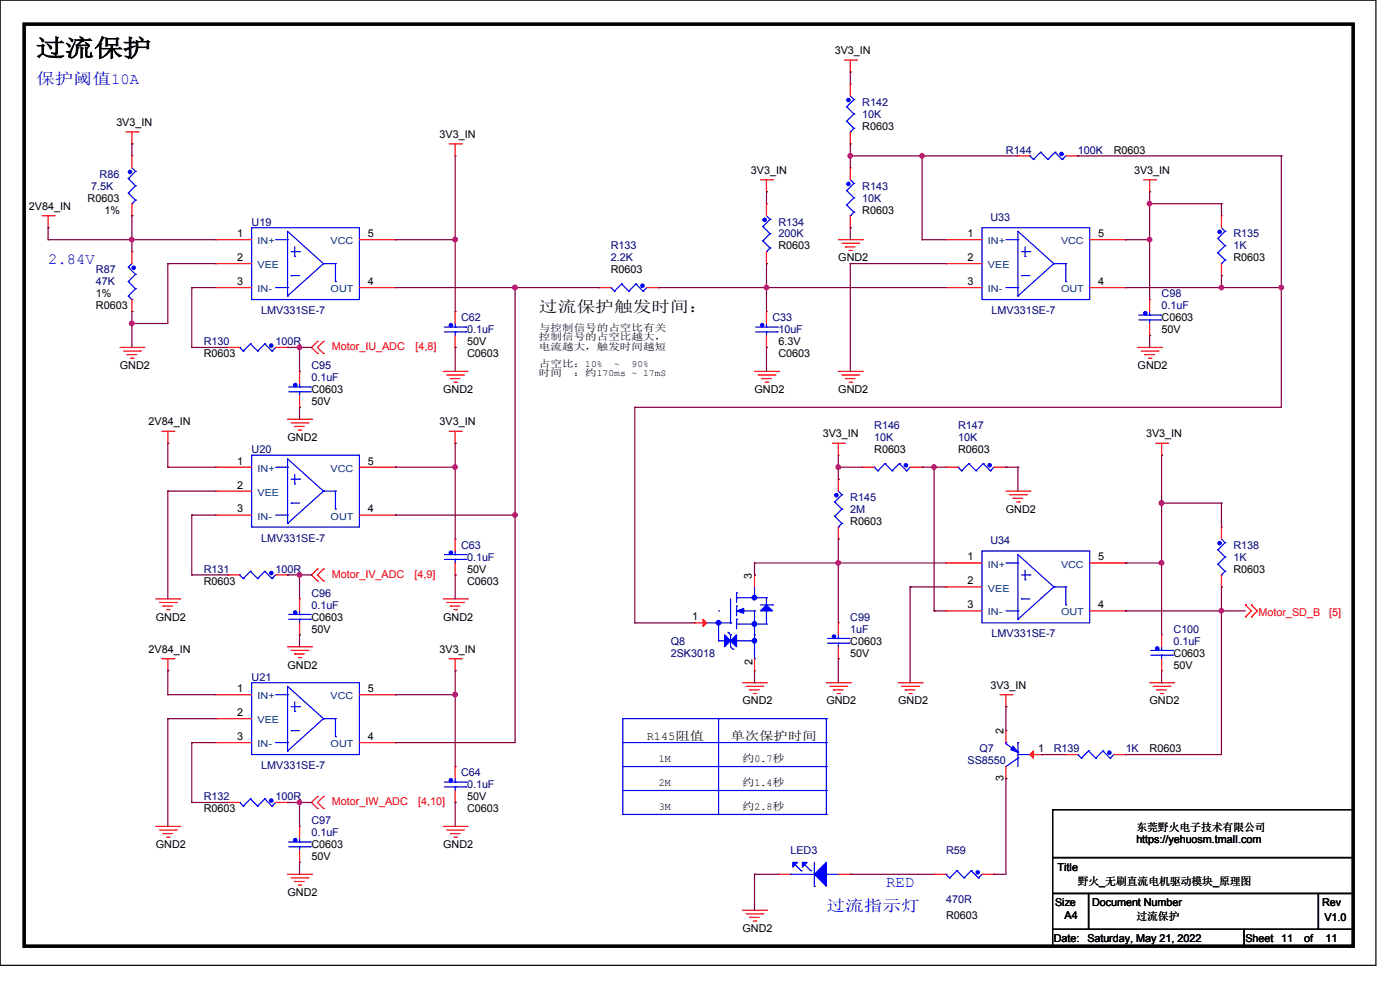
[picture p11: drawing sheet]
<svg xmlns="http://www.w3.org/2000/svg" width="297mm" height="210mm" viewBox="0 0 297 210" stroke-linecap="round" stroke-linejoin="round" font-family="sans-serif">
<path d="M0 0h291.9v204.8h-291.9zM223.3 171.7h63.8v10.2h-63.8zM223.3 181.9h63.8v7.6h-63.8zM223.3 189.5h7.6v7.6h-7.6zM223.3 197.1h40.6v3.6h-40.6zM230.9 189.5h48.8v7.6h-48.8zM263.9 197.1h23.2v3.6h-23.2zM279.7 189.5h7.4v7.6h-7.4z" fill="none" stroke="#000" stroke-width=".25"/>
<path d="M5.1 5.1h282v195.6h-282z" fill="none" stroke="#000" stroke-width=".76"/>
<g fill="none" stroke="#00f" stroke-width=".25">
<path d="M50.8 73.7h.1M50.8 73.7l.8 .8M51.6 74.5h.1M53.1 72.9h.1M53.1 72.9l1.6 1.6M53.1 72.9l-1.5 1.6M54.7 74.5h.1M56.2 72.9h.1M56.2 72.9l1.5 1.6M56.2 72.9l-1.5 1.6M57.7 74.5h.1M58.5 73.7l-.8 .8"/>
<path d="M132.1 152.4h.1M132.1 152.4h43.2M132.1 152.4v20.4h43.2M132.1 157.5h43.2M152.4 152.4h.1M152.4 152.4v20.4M175.3 152.4h.1M175.3 157.5h.1M175.3 152.4v20.4M132.1 162.6h43.2M132.1 167.7h43.2M175.3 162.6h.1"/>
<path d="M175.3 167.7h.1M175.3 172.8h.1"/>
</g>
<g fill="none" stroke="#f00" stroke-width=".25">
<path d="M179.1 12.7h2.6M180.4 15.3h.1M180.4 12.7v2.6M181.7 12.7h.1M26.7 28h2.6M28 30.5h.1M28 28v2.5M29.3 28h.1M95.3 30.5h2.5M96.6 33.1h.1M96.6 30.5v2.6M97.8 30.5h.1"/>
<path d="M161.3 38.1h2.6M162.6 38.1v2.6M163.9 38.1h.1M242.6 38.1h2.6M243.9 38.1v2.6M245.2 38.1h.1M8.9 45.8h2.6M10.2 48.3h.1M10.2 45.8v2.5M11.5 45.8h.1M162.6 40.7h.1M177.8 50.8h5.1"/>
<path d="M178.6 51.6h3.6M179.4 52.4h.1M179.4 52.4h2M180.1 53.1h.5M180.6 53.1h.1M182.2 51.6h.1M182.9 50.8h.1M243.9 40.7h.1M25.4 73.7h5.1M26.2 74.5h3.6M27 75.2h.1M27 75.2h2"/>
<path d="M27.7 76h.5M28.2 76h.1M29.8 74.5h.1M30.5 73.7h.1M67.4 72.4h.1M67.4 75h.1M67.4 72.4l-1.3 1.3 1.3 1.3M68.6 75h.1M68.6 72.4h.1M68.6 72.4l-1.2 1.3 1.2 1.3M94 78.8h5.1M94.8 79.5h3.5"/>
<path d="M98.3 79.5h.1M99.1 78.8h.1M160.1 78.8h5M160.8 79.5h3.6M164.4 79.5h.1M165.1 78.8h.1M177.8 78.8h5.1M178.6 79.5h3.6M182.2 79.5h.1M182.9 78.8h.1M241.3 73.7h5.1M242.1 74.5h3.6"/>
<path d="M242.9 75.2h.1M242.9 75.2h2M243.6 76h.5M244.1 76h.1M245.7 74.5h.1M246.4 73.7h.1M34.3 91.5h2.6M35.6 94h.1M35.6 91.5v2.5M36.9 91.5h.1M61 88.9h5.1M61.8 89.7h3.5"/>
<path d="M62.5 90.5h.1M62.5 90.5h2.1M63.3 91.2h.5M63.8 91.2h.1M65.3 89.7h.1M66.1 88.9h.1M95.3 91.5h2.5M95.5 80.3h.1M95.5 80.3h2.1M96.3 81.1h.5M96.6 94h.1M96.6 91.5v2.5"/>
<path d="M96.8 81.1h.1M97.8 91.5h.1M161.6 80.3h.1M161.6 80.3h2M162.3 81.1h.6M162.9 81.1h.1M176.6 94h2.5M177.8 96.6h.1M177.8 94v2.6M179.1 94h.1M179.4 80.3h.1M179.4 80.3h2"/>
<path d="M180.1 81.1h.5M180.6 81.1h.1M245.2 94h2.5M246.4 96.6h.1M246.4 94v2.6M247.7 94h.1M213.4 104.2h5.1M214.2 104.9h3.5M214.9 105.7h.1M214.9 105.7h2.1M215.7 106.5h.5M216.2 106.5h.1"/>
<path d="M217.7 104.9h.1M218.5 104.2h.1M33.1 127h5M33.8 127.8h3.6M34.3 139.7h2.6M34.6 128.6h.1M34.6 128.6h2M35.3 129.3h.6M35.6 139.7v2.6M35.9 129.3h.1M36.9 139.7h.1M37.4 127.8h.1"/>
<path d="M38.1 127h.1M61 137.2h5.1M61.8 138h3.5M62.5 138.7h.1M62.5 138.7h2.1M63.3 139.5h.5M63.8 139.5h.1M65.3 138h.1M66.1 137.2h.1M67.4 120.7h.1M67.4 123.2h.1M67.4 120.7l-1.3 1.3 1.3 1.2"/>
<path d="M68.6 123.2h.1M68.6 120.7h.1M68.6 120.7l-1.2 1.3 1.2 1.2M94 127h5.1M94.8 127.8h3.5M95.3 139.7h2.5M95.5 128.6h.1M95.5 128.6h2.1M96.3 129.3h.5M96.6 139.7v2.6M96.8 129.3h.1M97.8 139.7h.1"/>
<path d="M98.3 127.8h.1M99.1 127h.1M264.2 128.3h.1M264.2 130.9h.1M264.2 128.3l1.3 1.3-1.3 1.3M265.5 128.3h.1M265.5 130.9h.1M265.5 128.3l1.2 1.3-1.2 1.3M35.6 142.3h.1M96.6 142.3h.1M157.5 144.8h5.1M158.3 145.6h3.5"/>
<path d="M159 146.3h.1M159 146.3h2.1M159.8 147.1h.5M160.3 147.1h.1M161.8 145.6h.1M162.6 144.8h.1M175.3 144.8h5.1M176.1 145.6h3.5M176.8 146.3h.1M176.8 146.3h2.1M177.6 147.1h.5M178.1 147.1h.1"/>
<path d="M179.6 145.6h.1M180.4 144.8h.1M190.5 144.8h5.1M191.3 145.6h3.6M192.1 146.3h.1M192.1 146.3h2M192.8 147.1h.5M193.3 147.1h.1M194.9 145.6h.1M195.6 144.8h.1M212.1 147.4h2.6M213.4 149.9h.1"/>
<path d="M213.4 147.4v2.5M214.7 147.4h.1M243.9 144.8h5.1M244.6 145.6h3.6M245.4 146.3h.1M245.4 146.3h2M246.2 147.1h.5M246.7 147.1h.1M248.2 145.6h.1M249 144.8h.1M33.1 175.3h5M33.8 176.1h3.6"/>
<path d="M34.6 176.8h.1M34.6 176.8h2M35.3 177.6h.6M35.9 177.6h.1M37.4 176.1h.1M38.1 175.3h.1M67.4 169h.1M67.4 171.5h.1M67.4 169l-1.3 1.2 1.3 1.3M68.6 171.5h.1M68.6 169h.1M68.6 169l-1.2 1.2 1.2 1.3"/>
<path d="M94 175.3h5.1M94.8 176.1h3.5M95.5 176.8h.1M95.5 176.8h2.1M96.3 177.6h.5M96.8 177.6h.1M98.3 176.1h.1M99.1 175.3h.1M61 185.5h5.1M61.8 186.2h3.5M62.5 187h.1M62.5 187h2.1"/>
<path d="M63.3 187.7h.5M63.8 187.7h.1M65.3 186.2h.1M66.1 185.5h.1M157.5 193.1h5.1M158.3 193.8h3.5M159 194.6h.1M159 194.6h2.1M159.8 195.4h.5M160.3 195.4h.1M161.8 193.8h.1M162.6 193.1h.1"/>
</g>
<circle cx="57.6" cy="73.3" r=".36" fill="#00f"/>
<g fill="none" stroke="#00f" stroke-width=".25">
<path d="M230.9 159.3h.1M230.9 159.3l1.6 1.5M230.9 159.3l-1.5 1.5M234 159.3h.1M234 159.3l1.5 1.5M234 159.3l-1.5 1.5M228.6 160.1h.1M228.6 160.1l.8 .7M229.4 160.8h.1M232.5 160.8h.1M235.5 160.8h.1M236.3 160.1l-.8 .7"/>
<circle cx="57.6" cy="73.3" r=".36"/>
</g>
<path d="M48.3 73.7h.1M48.3 73.7h2.5M58.5 73.7h2.5M61 73.7h.1" fill="none" stroke="#f00" stroke-width=".25"/>
<circle cx="235.4" cy="159.7" r=".36" fill="#00f"/>
<g fill="none" stroke="#00f" stroke-width=".25">
<path d="M241.6 67.9h4.6M241.6 66.8h4.6M243.9 67.9h.1M243.9 67.9v.7M246.2 67.9h.1M246.2 66.8h.1"/>
<circle cx="235.4" cy="159.7" r=".36"/>
</g>
<path d="M226.1 160.1h.1M226.1 160.1h2.5M236.3 160.1h2.5M238.8 160.1h.1" fill="none" stroke="#f00" stroke-width=".25"/>
<circle cx="243" cy="66.4" r=".36" fill="#00f"/>
<g fill="none" stroke="#00f" stroke-width=".25">
<path d="M243.9 66.8h.1M243.9 66.1v.7M53.4 96.6h22.8v15.2h-22.8zM58.5 99.1h2.5M61 99.1h.1M58.5 109.3h2.5M61 111h.1M61 109.3h.1M61.8 106.7h.1M61.8 101.6h1.7M61.8 106.7h1.7M62.5 102.7h.1"/>
<path d="M62.5 100.6v2.1M63.5 101.6h.1M68.6 104.2h.1M68.6 104.2l-7.6-6.9v13.7M68.6 104.2l-7.6 6.8M68.6 104.2h2.6M71.2 104.2h.1M71.2 108h.1M71.2 104.2v3.8M53.4 144.8h22.8v15.3h-22.8zM58.5 157.5h2.5M58.5 147.4h2.5"/>
<path d="M61 159.3h.1M61 157.5h.1M61 147.4h.1M61.8 155h.1M61.8 149.9h1.7M61.8 155h1.7M62.5 150.9h.1M62.5 148.9v2M63.5 149.9h.1M68.6 152.4h.1M68.6 152.4l-7.6-6.8v13.7M68.6 152.4l-7.6 6.9"/>
<path d="M68.6 152.4h2.6M71.2 152.4h.1M71.2 156.3h.1M71.2 152.4v3.9M61.3 179.6h4.5M61.3 178.6h4.5M63.5 179.6h.1M63.5 179.6v.8M65.8 179.6h.1M65.8 178.6h.1"/>
<circle cx="243" cy="66.4" r=".36"/>
</g>
<g fill="none" stroke="#f00" stroke-width=".25">
<path d="M243.9 63.5h.1M243.9 71.2h.1M243.9 63.5v2.6M243.9 68.6v2.6M45.8 99.1h.1M45.8 99.1h7.6M76.2 99.1h7.7M83.9 99.1h.1M45.8 104.2h.1M45.8 109.3h.1M45.8 104.2h7.6M45.8 109.3h7.6"/>
<path d="M76.2 109.3h7.7M83.9 109.3h.1M45.8 147.4h.1M45.8 152.4h.1M45.8 157.5h.1M45.8 147.4h7.6M45.8 152.4h7.6M45.8 157.5h7.6M76.2 147.4h7.7M76.2 157.5h7.7M83.9 157.5h.1M83.9 147.4h.1"/>
</g>
<circle cx="62.6" cy="178.2" r=".36" fill="#00f"/>
<g fill="none" stroke="#00f" stroke-width=".25">
<path d="M129.6 61h.1M129.6 61l.7 .8M130.3 61.8h.1M131.9 60.2h.1M131.9 60.2l1.5 1.6M131.9 60.2l-1.6 1.6M133.4 61.8h.1M134.9 60.2h.1M134.9 60.2l1.5 1.6M134.9 60.2l-1.5 1.6M136.4 61.8h.1M137.2 61l-.8 .8"/>
<path d="M63.5 178.6h.1M63.5 177.8v.8"/>
<circle cx="62.6" cy="178.2" r=".36"/>
</g>
<path d="M63.5 175.3h.1M63.5 175.3v2.5M63.5 182.9h.1M63.5 180.4v2.5" fill="none" stroke="#f00" stroke-width=".25"/>
<circle cx="136.3" cy="60.6" r=".36" fill="#00f"/>
<g fill="none" stroke="#00f" stroke-width=".25">
<path d="M27.2 37.9h.1M27.2 37.9l1.5 1.5M28 35.6l.7 .8M28.7 36.4h.1M28.7 39.4h.1M28.7 36.4l-1.5 1.5M28.7 39.4l-1.5 1.5M27.2 40.9h.1M27.2 40.9l1.5 1.6M28 43.2h.1M28.7 42.5h.1M28.7 42.5l-.7 .7"/>
<circle cx="136.3" cy="60.6" r=".36"/>
</g>
<path d="M127 61h.1M127 61h2.6M137.2 61h2.5M139.7 61h.1" fill="none" stroke="#f00" stroke-width=".25"/>
<circle cx="27.6" cy="36.5" r=".36" fill="#00f"/>
<g fill="none" stroke="#00f" stroke-width=".25">
<path d="M175.6 136.4h4.5M175.6 135.4h4.5M177.8 136.4h.1M177.8 136.4v.8M180.1 136.4h.1M180.1 135.4h.1"/>
<circle cx="27.6" cy="36.5" r=".36"/>
</g>
<path d="M28 33.1h.1M28 33.1v2.5M28 45.8h.1M28 43.2v2.6" fill="none" stroke="#f00" stroke-width=".25"/>
<circle cx="176.9" cy="135" r=".36" fill="#00f"/>
<g fill="none" stroke="#00f" stroke-width=".25">
<path d="M53.4 48.3h22.8v15.2h-22.8zM58.5 50.8h2.5M61 50.8h.1M61.8 58.5h.1M61.8 53.4h1.7M61.8 58.5h1.7M62.5 54.4h.1M62.5 52.4v2M63.5 53.4h.1M68.6 55.9h.1M68.6 55.9l-7.6-6.8v13.7M68.6 55.9l-7.6 6.9"/>
<path d="M68.6 55.9h2.6M71.2 55.9h.1M71.2 59.7h.1M71.2 55.9v3.8M58.5 61h2.5M61 62.8h.1M61 61h.1M50.8 122h.1M50.8 122l.8 .7M51.6 122.7h.1M53.1 121.2h.1M53.1 121.2l1.6 1.5"/>
<path d="M53.1 121.2l-1.5 1.5M54.7 122.7h.1M56.2 121.2h.1M56.2 121.2l1.5 1.5M56.2 121.2l-1.5 1.5M57.7 122.7h.1M58.5 122l-.8 .7M177.8 135.4h.1M177.8 134.7v.7"/>
<circle cx="176.9" cy="135" r=".36"/>
</g>
<g fill="none" stroke="#f00" stroke-width=".25">
<path d="M45.8 50.8h.1M45.8 55.9h.1M45.8 50.8h7.6M45.8 55.9h7.6M76.2 50.8h7.7M83.9 50.8h.1M45.8 61h.1M45.8 61h7.6M76.2 61h7.7M83.9 61h.1M177.8 132.1h.1M177.8 139.7h.1"/>
<path d="M177.8 132.1v2.6M177.8 137.2v2.5"/>
</g>
<circle cx="57.6" cy="121.6" r=".36" fill="#00f"/>
<g fill="none" stroke="#00f" stroke-width=".25">
<path d="M61.3 83.1h4.5M61.3 82.1h4.5M63.5 83.1h.1M63.5 83.1v.8M65.8 83.1h.1M65.8 82.1h.1"/>
<circle cx="57.6" cy="121.6" r=".36"/>
</g>
<path d="M48.3 122h.1M48.3 122h2.5M58.5 122h2.5M61 122h.1" fill="none" stroke="#f00" stroke-width=".25"/>
<circle cx="62.6" cy="81.7" r=".36" fill="#00f"/>
<g fill="none" stroke="#00f" stroke-width=".25">
<path d="M63.5 82.1h.1M63.5 81.3v.8M244.1 139h4.6M244.1 138h4.6M246.4 139h.1M246.4 139v.7M248.7 139h.1M248.7 138h.1"/>
<circle cx="62.6" cy="81.7" r=".36"/>
</g>
<path d="M63.5 78.8h.1M63.5 78.8v2.5M63.5 86.4h.1M63.5 83.9v2.5" fill="none" stroke="#f00" stroke-width=".25"/>
<circle cx="245.5" cy="137.6" r=".36" fill="#00f"/>
<g fill="none" stroke="#00f" stroke-width=".25">
<path d="M208.3 48.3h22.9v15.2h-22.9zM213.4 50.8h2.5M215.9 50.8h.1M216.7 58.5h.1M216.7 53.4h1.8M216.7 58.5h1.8M217.5 54.4h.1M217.5 52.4v2M218.5 53.4h.1M223.6 55.9h.1M223.6 55.9l-7.7-6.8v13.7M223.6 55.9l-7.7 6.9"/>
<path d="M223.6 55.9h2.5M226.1 55.9h.1M226.1 59.7h.1M226.1 55.9v3.8M258.4 50.6h.1M258.4 53.6h.1M258.4 50.6l1.5 1.5M258.4 53.6l1.5 1.6M259.1 55.9h.1M259.1 48.3l.8 .8M259.9 49.1h.1M259.9 52.1h.1"/>
<path d="M259.9 55.2h.1M259.9 49.1l-1.5 1.5M259.9 52.1l-1.5 1.5M259.9 55.2l-.8 .7M213.4 61h2.5M215.9 62.8h.1M215.9 61h.1M246.4 138h.1M246.4 137.2v.8"/>
<circle cx="245.5" cy="137.6" r=".36"/>
</g>
<g fill="none" stroke="#f00" stroke-width=".25">
<path d="M200.7 50.8h.1M200.7 55.9h.1M200.7 50.8h7.6M200.7 55.9h7.6M231.2 50.8h7.6M238.8 50.8h.1M200.7 61h.1M200.7 61h7.6M231.2 61h7.6M238.8 61h.1M246.4 134.7h.1M246.4 134.7v2.5"/>
<path d="M246.4 139.7v2.6M246.4 142.3h.1"/>
</g>
<circle cx="258.7" cy="49.2" r=".36" fill="#00f"/>
<g fill="none" stroke="#00f" stroke-width=".25">
<path d="M94.3 70.4h4.5M94.3 69.4h4.5M96.6 70.4h.1M96.6 70.4v.8M98.8 70.4h.1M98.8 69.4h.1"/>
<circle cx="258.7" cy="49.2" r=".36"/>
</g>
<path d="M259.1 45.8h.1M259.1 58.5h.1M259.1 45.8v2.5M259.1 55.9v2.6" fill="none" stroke="#f00" stroke-width=".25"/>
<circle cx="95.7" cy="69" r=".36" fill="#00f"/>
<g fill="none" stroke="#00f" stroke-width=".25">
<path d="M96.6 69.4h.1M96.6 68.6v.8M203.2 99.1h.1M203.2 99.1l.8 .8M204 99.9h.1M205.5 98.3h.1M205.5 98.3l1.6 1.6M205.5 98.3l-1.5 1.6M207.1 99.9h.1M208.6 98.3h.1M208.6 98.3l1.5 1.6M208.6 98.3l-1.5 1.6"/>
<path d="M210.1 99.9h.1M210.9 99.1l-.8 .8"/>
<circle cx="95.7" cy="69" r=".36"/>
</g>
<path d="M96.6 66.1h.1M96.6 73.7h.1M96.6 66.1v2.5M96.6 71.2v2.5" fill="none" stroke="#f00" stroke-width=".25"/>
<circle cx="210" cy="98.7" r=".36" fill="#00f"/>
<g fill="none" stroke="#00f" stroke-width=".25">
<path d="M27.2 56.7h.1M27.2 59.7h.1M27.2 56.7l1.5 1.5M27.2 59.7l1.5 1.6M28 55.9l-.8 .8M28.7 58.2h.1M28.7 58.2l-1.5 1.5M27.2 62.8h.1M27.2 62.8l.8 .7M28 63.5h.1M28.7 61.3h.1M28.7 61.3l-1.5 1.5"/>
<circle cx="210" cy="98.7" r=".36"/>
</g>
<path d="M200.7 99.1h.1M200.7 99.1h2.5M210.9 99.1h2.5M213.4 99.1h.1" fill="none" stroke="#f00" stroke-width=".25"/>
<circle cx="28.3" cy="56.8" r=".36" fill="#00f"/>
<g fill="none" stroke="#00f" stroke-width=".25">
<path d="M218.5 33.1h.1M218.5 33.1l.7 .7M219.2 33.8h.1M220.8 32.3h.1M220.8 32.3l1.5 1.5M220.8 32.3l-1.6 1.5M222.3 33.8h.1M223.8 32.3h.1M223.8 32.3l1.5 1.5M223.8 32.3l-1.5 1.5M225.3 33.8h.1M226.1 33.1l-.8 .7"/>
<circle cx="28.3" cy="56.8" r=".36"/>
</g>
<path d="M28 53.4h.1M28 53.4v2.5M28 66.1h.1M28 63.5v2.6" fill="none" stroke="#f00" stroke-width=".25"/>
<circle cx="225.2" cy="32.7" r=".36" fill="#00f"/>
<g fill="none" stroke="#00f" stroke-width=".25">
<path d="M94.3 166.9h4.5M94.3 165.9h4.5M96.6 166.9h.1M96.6 166.9v.8M98.8 166.9h.1M98.8 165.9h.1"/>
<circle cx="225.2" cy="32.7" r=".36"/>
</g>
<path d="M215.9 33.1h.1M215.9 33.1h2.6M226.1 33.1h2.5M228.6 33.1h.1" fill="none" stroke="#f00" stroke-width=".25"/>
<circle cx="95.7" cy="165.5" r=".36" fill="#00f"/>
<g fill="none" stroke="#00f" stroke-width=".25">
<path d="M61.3 131.4h4.5M61.3 130.3h4.5M63.5 131.4h.1M63.5 131.4v.7M65.8 131.4h.1M65.8 130.3h.1M96.6 165.9h.1M96.6 165.1v.8"/>
<circle cx="95.7" cy="165.5" r=".36"/>
</g>
<path d="M96.6 162.6h.1M96.6 170.2h.1M96.6 162.6v2.5M96.6 167.7v2.5" fill="none" stroke="#f00" stroke-width=".25"/>
<circle cx="62.6" cy="129.9" r=".36" fill="#00f"/>
<g fill="none" stroke="#00f" stroke-width=".25">
<path d="M94.3 118.7h4.5M94.3 117.6h4.5M96.6 118.7h.1M96.6 118.7v.7M98.8 118.7h.1M98.8 117.6h.1M63.5 130.3h.1M63.5 129.6v.7"/>
<circle cx="62.6" cy="129.9" r=".36"/>
</g>
<path d="M63.5 127h.1M63.5 134.7h.1M63.5 127v2.6M63.5 132.1v2.6" fill="none" stroke="#f00" stroke-width=".25"/>
<circle cx="95.7" cy="117.2" r=".36" fill="#00f"/>
<g fill="none" stroke="#00f" stroke-width=".25">
<path d="M96.6 117.6h.1M96.6 116.9v.7"/>
<circle cx="95.7" cy="117.2" r=".36"/>
</g>
<path d="M96.6 114.3h.1M96.6 114.3v2.6M96.6 119.4v2.6M96.6 122h.1" fill="none" stroke="#f00" stroke-width=".25"/>
<path d="M214.9 158.3l1 1.3-1.5-.6z" fill="#00f"/>
<path d="M213.4 157.5h.1M213.4 157.5v.3l2.5 1.8M214.9 158.3l1 1.3-1.5-.6zM215.9 159.6h.1M215.9 157.5h.1M215.9 157.5v5.1M215.9 160.8h.1M215.9 160.8l-2.5 1.8M215.9 160.1h2.6M218.5 160.1h.1" fill="none" stroke="#00f" stroke-width=".25"/>
<path d="M213.4 155h.1M213.4 155v2.5M213.4 165.1h.1M213.4 162.6v2.5" fill="none" stroke="#f00" stroke-width=".25"/>
<path d="M219.2 159.3v1.5l-.7-.7z" fill="#f00"/>
<path d="M219.2 159.3v1.5l-.7-.7zM218.5 160.1h2.5M221 160.1h.1" fill="none" stroke="#f00" stroke-width=".25"/>
<path d="M172.8 185.5l2.5-2.6v5.1z" fill="#00f"/>
<path d="M172.8 185.5l2.5-2.6v5.1z" fill="none" stroke="#00f" stroke-width=".25"/>
<path d="M170.2 182.9h1l-1 1z" fill="#00f"/>
<path d="M170.2 182.9h1l-1 1z" fill="none" stroke="#00f" stroke-width=".25"/>
<path d="M168.2 182.9h1l-1 1z" fill="#00f"/>
<g fill="none" stroke="#00f" stroke-width=".25">
<path d="M160.3 70.4h4.6M160.3 69.4h4.6M162.6 70.4h.1M162.6 70.4v.8M164.9 70.4h.1M164.9 69.4h.1M167.7 185.5h.1M167.7 185.5h5.1M168.2 182.9h1l-1 1zM168.7 183.4l1.3 1.3M170 184.7h.1M170.7 183.4l1.3 1.3"/>
<path d="M172 184.7h.1M172.8 188h.1M172.8 182.9v5.1M175.3 185.5h.1M175.3 185.5h2.5"/>
</g>
<path d="M165.1 185.5h.1M165.1 185.5h2.6M177.8 185.5h2.6M180.4 185.5h.1" fill="none" stroke="#f00" stroke-width=".25"/>
<circle cx="161.7" cy="69" r=".36" fill="#00f"/>
<g fill="none" stroke="#00f" stroke-width=".25">
<path d="M162.6 69.4h.1M162.6 68.6v.8"/>
<circle cx="161.7" cy="69" r=".36"/>
</g>
<path d="M162.6 66.1h.1M162.6 73.7h.1M162.6 66.1v2.5M162.6 71.2v2.5" fill="none" stroke="#f00" stroke-width=".25"/>
<path d="M162.6 128.3l1.3 1.3h-2.6z" fill="#00f"/>
<g fill="none" stroke="#00f" stroke-width=".25">
<path d="M155 132.1h.1M155 127v5.1M156.3 131.4h.1M156.3 128.6h.1M156.3 125.8h.1M156.3 126.8h.1M156.3 125.8v2M156.3 128.6v2M156.3 131.4v2M156.3 132.4h6.3M156.3 126.8h6.3M157.5 129.6h2.6"/>
<path d="M160.1 126.8h.1M160.1 129.6h.1M160.1 134.7h.1M160.1 124.5v2.3M160.1 129.6v5.1M161.3 128.3h2.6M162.6 128.3l1.3 1.3h-2.6zM162.6 132.4h.1M162.6 129.6h.1M162.6 126.8h.1M162.6 126.8v1.5M162.6 129.6v2.8"/>
<path d="M163.9 128.3h.1"/>
</g>
<circle cx="160" cy="126.8" r=".49" fill="#00f"/>
<circle cx="160" cy="126.8" r=".49" fill="none" stroke="#00f" stroke-width=".25"/>
<circle cx="160" cy="132.4" r=".49" fill="#00f"/>
<circle cx="160" cy="132.4" r=".49" fill="none" stroke="#00f" stroke-width=".25"/>
<path d="M156.3 129.6l1.5-.5v1z" fill="#00f"/>
<path d="M156.3 129.6l1.5-.5v1z" fill="none" stroke="#00f" stroke-width=".25"/>
<path d="M155 135.9l1.3-1.2v2.5z" fill="#00f"/>
<path d="M152.4 135.9h.1M152.4 132.1h.1M152.4 135.9h7.7M152.4 132.1v3.8M155 135.9l1.3-1.2v2.5zM155 134.7h.1M155 134.7v2.5M160.1 135.9h.1M160.1 134.7v1.2" fill="none" stroke="#00f" stroke-width=".25"/>
<circle cx="152.4" cy="132.1" r=".49" fill="#00f"/>
<g fill="none" stroke="#00f" stroke-width=".25">
<path d="M152.4 129.6h.1M160.1 139.7h.1M160.1 135.9v3.8"/>
<circle cx="152.4" cy="132.1" r=".49"/>
</g>
<circle cx="160" cy="135.9" r=".49" fill="#00f"/>
<circle cx="160" cy="135.9" r=".49" fill="none" stroke="#00f" stroke-width=".25"/>
<path d="M153.7 134.7l1.3 1.2-1.3 1.3z" fill="#00f"/>
<path d="M149.9 132.1h5.1M153.7 134.7l1.3 1.2-1.3 1.3zM154.5 134.2h.1M154.5 134.2l.5 .5M155 132.1h.1M155 137.2l.5 .5M155.5 137.7h.1" fill="none" stroke="#00f" stroke-width=".25"/>
<path d="M149.1 131.4l.8 .7-.8 .8z" fill="#f00"/>
<path d="M147.4 132.1h.1M147.4 132.1h2.5M149.1 131.4l.8 .7-.8 .8zM160.1 122h.1M160.1 122v2.5M160.1 139.7v2.6M160.1 142.3h.1" fill="none" stroke="#f00" stroke-width=".25"/>
<path d="M180.4 38.1l.7 .8M181.1 38.9h.1M181.1 38.9l-1.5 1.5M179.6 40.4h.1M179.6 43.5h.1M179.6 40.4l1.5 1.6M179.6 43.5l1.5 1.5M180.4 45.8h.1M181.1 42h.1M181.1 45h.1M181.1 42l-1.5 1.5M181.1 45l-.7 .8" fill="none" stroke="#00f" stroke-width=".25"/>
<circle cx="180" cy="39" r=".36" fill="#00f"/>
<g fill="none" stroke="#00f" stroke-width=".25">
<path d="M161.8 48h.1M161.8 51.1h.1M161.8 48l1.6 1.6M161.8 51.1l1.6 1.5M162.6 53.4h.1M162.6 45.8l.8 .7M163.4 46.5h.1M163.4 49.6h.1M163.4 52.6h.1M163.4 46.5l-1.6 1.5M163.4 49.6l-1.6 1.5M163.4 52.6l-.8 .8"/>
<circle cx="180" cy="39" r=".36"/>
</g>
<path d="M180.4 35.6h.1M180.4 35.6v2.5M180.4 48.3h.1M180.4 45.8v2.5" fill="none" stroke="#f00" stroke-width=".25"/>
<circle cx="162.2" cy="46.6" r=".36" fill="#00f"/>
<g fill="none" stroke="#00f" stroke-width=".25">
<path d="M177.1 106.5h.1M177.1 109.5h.1M177.1 106.5l1.5 1.5M177.1 109.5l1.5 1.5M177.8 111.8h.1M177.8 104.2l.8 .7M178.6 104.9h.1M178.6 108h.1M178.6 111h.1M178.6 104.9l-1.5 1.6M178.6 108l-1.5 1.5M178.6 111l-.8 .8"/>
<circle cx="162.2" cy="46.6" r=".36"/>
</g>
<path d="M162.6 43.2h.1M162.6 55.9h.1M162.6 43.2v2.6M162.6 53.4v2.5" fill="none" stroke="#f00" stroke-width=".25"/>
<circle cx="177.4" cy="105.1" r=".36" fill="#00f"/>
<g fill="none" stroke="#00f" stroke-width=".25">
<path d="M208.3 116.9h22.9v15.2h-22.9zM213.4 119.4h2.5M215.9 119.4h.1M213.4 129.6h2.5M215.9 131.4h.1M215.9 129.6h.1M216.7 127h.1M216.7 122h1.8M216.7 127h1.8M217.5 123h.1M217.5 120.9v2.1M218.5 122h.1"/>
<path d="M223.6 124.5h.1M223.6 124.5l-7.7-6.9v13.8M223.6 124.5l-7.7 6.9M223.6 124.5h2.5M226.1 124.5h.1M226.1 128.3h.1M226.1 124.5v3.8M50.8 170.2h.1M50.8 170.2l.8 .8M51.6 171h.1M53.1 169.5h.1M53.1 169.5l1.6 1.5"/>
<path d="M53.1 169.5l-1.5 1.5M54.7 171h.1M56.2 169.5h.1M56.2 169.5l1.5 1.5M56.2 169.5l-1.5 1.5M57.7 171h.1M58.5 170.2l-.8 .8"/>
<circle cx="177.4" cy="105.1" r=".36"/>
</g>
<g fill="none" stroke="#f00" stroke-width=".25">
<path d="M177.8 101.6h.1M177.8 114.3h.1M177.8 101.6v2.6M177.8 111.8v2.5M200.7 119.4h.1M200.7 119.4h7.6M231.2 119.4h7.6M238.8 119.4h.1M200.7 124.5h.1M200.7 129.6h.1M200.7 124.5h7.6M200.7 129.6h7.6"/>
<path d="M231.2 129.6h7.6M238.8 129.6h.1"/>
</g>
<circle cx="57.6" cy="169.8" r=".36" fill="#00f"/>
<g fill="none" stroke="#00f" stroke-width=".25">
<path d="M185.5 99.1h.1M185.5 99.1l.7 .8M186.2 99.9h.1M187.7 98.3h.1M187.7 98.3l1.6 1.6M187.7 98.3l-1.5 1.6M189.3 99.9h.1M190.8 98.3h.1M190.8 98.3l1.5 1.6M190.8 98.3l-1.5 1.6M192.3 99.9h.1M193.1 99.1l-.8 .8"/>
<circle cx="57.6" cy="169.8" r=".36"/>
</g>
<path d="M48.3 170.2h.1M48.3 170.2h2.5M58.5 170.2h2.5M61 170.2h.1" fill="none" stroke="#f00" stroke-width=".25"/>
<circle cx="192.2" cy="98.7" r=".36" fill="#00f"/>
<g fill="none" stroke="#00f" stroke-width=".25">
<path d="M200.7 185.5h.1M200.7 185.5l.8 .7M201.5 186.2h.1M203 184.7h.1M203 184.7l1.5 1.5M203 184.7l-1.5 1.5M204.5 186.2h.1M206 184.7h.1M206 184.7l1.6 1.5M206 184.7l-1.5 1.5M207.6 186.2h.1M208.3 185.5l-.7 .7"/>
<circle cx="192.2" cy="98.7" r=".36"/>
</g>
<path d="M182.9 99.1h.1M182.9 99.1h2.6M193.1 99.1h2.5M195.6 99.1h.1" fill="none" stroke="#f00" stroke-width=".25"/>
<circle cx="207.4" cy="185.1" r=".36" fill="#00f"/>
<g fill="none" stroke="#00f" stroke-width=".25">
<path d="M179.6 22.6h.1M179.6 25.7h.1M179.6 22.6l1.5 1.6M179.6 25.7l1.5 1.5M180.4 28h.1M180.4 20.4l.7 .7M181.1 21.1h.1M181.1 24.2h.1M181.1 27.2h.1M181.1 21.1l-1.5 1.5M181.1 24.2l-1.5 1.5M181.1 27.2l-.7 .8"/>
<circle cx="207.4" cy="185.1" r=".36"/>
</g>
<path d="M198.2 185.5h.1M198.2 185.5h2.5M208.3 185.5h2.6M210.9 185.5h.1" fill="none" stroke="#f00" stroke-width=".25"/>
<circle cx="180" cy="21.2" r=".36" fill="#00f"/>
<g fill="none" stroke="#00f" stroke-width=".25">
<path d="M258.4 116.6h.1M258.4 119.7h.1M258.4 116.6l1.5 1.6M258.4 119.7l1.5 1.5M259.1 114.3l.8 .8M259.9 115.1h.1M259.9 118.2h.1M259.9 115.1l-1.5 1.5M259.9 118.2l-1.5 1.5M259.1 122h.1M259.9 121.2h.1M259.9 121.2l-.8 .8"/>
<circle cx="180" cy="21.2" r=".36"/>
</g>
<path d="M180.4 17.8h.1M180.4 17.8v2.6M180.4 30.5h.1M180.4 28v2.5" fill="none" stroke="#f00" stroke-width=".25"/>
<circle cx="258.7" cy="115.2" r=".36" fill="#00f"/>
<circle cx="258.7" cy="115.2" r=".36" fill="none" stroke="#00f" stroke-width=".25"/>
<path d="M259.1 111.8h.1M259.1 111.8v2.5M259.1 124.5h.1M259.1 122v2.5" fill="none" stroke="#f00" stroke-width=".25"/>
<path d="M96.6 33.1v17.7M35.6 55.9h.1M35.6 55.9h10.2M96.6 50.8h.1M28 66.1h.1M28 66.1v2.5" fill="none" stroke="#800040" stroke-width=".25"/>
<circle cx="28" cy="68.6" r=".49" fill="#f0f"/>
<circle cx="28" cy="68.6" r=".49" fill="none" stroke="#f0f" stroke-width=".25"/>
<path d="M83.9 50.8h.1M83.9 50.8h12.7M96.6 50.8h.1M96.6 50.8v15.3M28 68.6h.1M28 68.6v5.1M40.7 73.7h.1M40.7 73.7h7.6M83.9 61h.1M83.9 61h25.4" fill="none" stroke="#800040" stroke-width=".25"/>
<circle cx="96.5" cy="50.8" r=".49" fill="#f0f"/>
<circle cx="96.5" cy="50.8" r=".49" fill="none" stroke="#f0f" stroke-width=".25"/>
<path d="M96.6 73.7h.1M96.6 73.7v5.1M83.9 99.1h.1M83.9 99.1h12.7M96.6 94h.1M96.6 99.1h.1M96.6 94v20.3M35.6 104.2h.1M35.6 104.2h10.2M35.6 104.2v22.8M83.9 109.3h.1M83.9 109.3h25.4" fill="none" stroke="#800040" stroke-width=".25"/>
<circle cx="96.5" cy="99.1" r=".49" fill="#f0f"/>
<circle cx="96.5" cy="99.1" r=".49" fill="none" stroke="#f0f" stroke-width=".25"/>
<path d="M96.6 122h.1M96.6 122v5M35.6 152.4h.1M35.6 152.4h10.2M35.6 152.4v22.9M83.9 157.5h.1M83.9 147.4h.1M83.9 157.5h25.4M83.9 147.4h12.7M96.6 142.3h.1M96.6 147.4h.1M96.6 142.3v20.3" fill="none" stroke="#800040" stroke-width=".25"/>
<circle cx="96.5" cy="147.3" r=".49" fill="#f0f"/>
<circle cx="96.5" cy="147.3" r=".49" fill="none" stroke="#f0f" stroke-width=".25"/>
<path d="M28 30.5h.1M28 30.5v2.6M10.2 48.3h.1M10.2 48.3v2.5M28 45.8h.1M28 50.8h.1M28 45.8v7.6M35.6 55.9h.1M35.6 55.9v12.7h-7.6M28 68.6h.1M96.6 170.2h.1M96.6 170.2v5.1" fill="none" stroke="#800040" stroke-width=".25"/>
<circle cx="28" cy="50.8" r=".49" fill="#f0f"/>
<circle cx="28" cy="50.8" r=".49" fill="none" stroke="#f0f" stroke-width=".25"/>
<g fill="none" stroke="#800040" stroke-width=".25">
<path d="M10.2 50.8h.1M10.2 50.8h35.6M28 50.8h.1M40.7 61h.1M40.7 61v12.7M40.7 61h5.1M109.3 61h.1M109.3 61v48.3M35.6 94h.1M35.6 99.1h.1M35.6 94v5.1M35.6 99.1h10.2"/>
<path d="M40.7 109.3h.1M40.7 109.3v12.7M40.7 109.3h5.1M40.7 122h.1M40.7 122h7.6M35.6 147.4h.1M35.6 142.3h.1M35.6 147.4h10.2M35.6 142.3v5.1M40.7 157.5h.1M40.7 157.5v12.7M40.7 157.5h5.1"/>
<path d="M40.7 170.2h.1M40.7 170.2h7.6"/>
</g>
<circle cx="109.2" cy="109.2" r=".49" fill="#f0f"/>
<circle cx="109.2" cy="109.2" r=".49" fill="none" stroke="#f0f" stroke-width=".25"/>
<circle cx="109.2" cy="61" r=".49" fill="#f0f"/>
<circle cx="109.2" cy="61" r=".49" fill="none" stroke="#f0f" stroke-width=".25"/>
<path d="M162.6 55.9h.1M162.6 55.9v5.1h-22.9M139.7 61h.1M109.3 109.3h.1M109.3 109.3v48.2M221 160.1h.1M221 160.1h5.1" fill="none" stroke="#800040" stroke-width=".25"/>
<circle cx="162.6" cy="61" r=".49" fill="#f0f"/>
<circle cx="162.6" cy="61" r=".49" fill="none" stroke="#f0f" stroke-width=".25"/>
<path d="M61 73.7h.1M61 73.7h2.5M63.5 73.7h.1M63.5 73.7v5.1M162.6 61h.1M162.6 61v5.1M63.5 86.4h.1M63.5 86.4v2.5" fill="none" stroke="#800040" stroke-width=".25"/>
<circle cx="63.5" cy="73.7" r=".49" fill="#f0f"/>
<circle cx="63.5" cy="73.7" r=".49" fill="none" stroke="#f0f" stroke-width=".25"/>
<path d="M63.5 73.7h.1M63.5 73.7h2.6M61 122h.1M61 122h2.5M63.5 134.7h.1M63.5 122h.1M63.5 122v5M63.5 134.7v2.5" fill="none" stroke="#800040" stroke-width=".25"/>
<circle cx="63.5" cy="121.9" r=".49" fill="#f0f"/>
<circle cx="63.5" cy="121.9" r=".49" fill="none" stroke="#f0f" stroke-width=".25"/>
<path d="M63.5 122h.1M63.5 122h2.6M61 170.2h.1M61 170.2h2.5M63.5 170.2h.1M63.5 170.2v5.1M63.5 182.9h.1M63.5 182.9v2.6" fill="none" stroke="#800040" stroke-width=".25"/>
<circle cx="63.5" cy="170.2" r=".49" fill="#f0f"/>
<circle cx="63.5" cy="170.2" r=".49" fill="none" stroke="#f0f" stroke-width=".25"/>
<g fill="none" stroke="#800040" stroke-width=".25">
<path d="M162.6 40.7h.1M162.6 40.7v2.5M180.4 55.9h.1M180.4 55.9v22.9M180.4 55.9h20.3M238.8 50.8h.1M238.8 50.8h5.1M243.9 40.7h.1M243.9 50.8h.1M243.9 40.7v2.5M243.9 50.8v12.7M162.6 73.7h.1"/>
<path d="M162.6 73.7v5.1M243.9 71.2h.1M243.9 71.2v2.5M63.5 170.2h.1M63.5 170.2h2.6"/>
</g>
<circle cx="243.9" cy="50.8" r=".49" fill="#f0f"/>
<circle cx="243.9" cy="50.8" r=".49" fill="none" stroke="#f0f" stroke-width=".25"/>
<path d="M243.9 43.2h.1M243.9 43.2v7.6M243.9 43.2h15.2M238.8 61h.1M238.8 61h20.3" fill="none" stroke="#800040" stroke-width=".25"/>
<circle cx="243.9" cy="43.2" r=".49" fill="#f0f"/>
<circle cx="243.9" cy="43.2" r=".49" fill="none" stroke="#f0f" stroke-width=".25"/>
<path d="M259.1 43.2h.1M259.1 58.5h.1M259.1 43.2v2.6M259.1 58.5v2.5h12.7M271.8 61h.1" fill="none" stroke="#800040" stroke-width=".25"/>
<circle cx="259.1" cy="61" r=".49" fill="#f0f"/>
<circle cx="259.1" cy="61" r=".49" fill="none" stroke="#f0f" stroke-width=".25"/>
<path d="M271.8 33.1h.1M271.8 33.1v27.9" fill="none" stroke="#800040" stroke-width=".25"/>
<circle cx="271.8" cy="61" r=".49" fill="#f0f"/>
<circle cx="271.8" cy="61" r=".49" fill="none" stroke="#f0f" stroke-width=".25"/>
<g fill="none" stroke="#800040" stroke-width=".25">
<path d="M195.6 33.1h.1M195.6 33.1h20.3M228.6 33.1h.1M228.6 33.1h43.2M195.6 50.8h.1M195.6 50.8h5.1M162.6 61h.1M162.6 61h38.1M177.8 99.1h.1M177.8 96.6v2.5M246.4 96.6h.1M246.4 96.6v10.1"/>
<path d="M160.1 119.4h.1M160.1 119.4v2.6M160.1 119.4h17.7M177.8 114.3h.1M177.8 119.4h.1M177.8 114.3v17.8M160.1 122h.1M177.8 139.7h.1M177.8 139.7v5.1M193.1 124.5h.1M193.1 124.5v20.3M193.1 124.5h7.6"/>
<path d="M160.1 144.8h.1M160.1 142.3v2.5"/>
</g>
<circle cx="246.4" cy="106.7" r=".49" fill="#f0f"/>
<circle cx="246.4" cy="106.7" r=".49" fill="none" stroke="#f0f" stroke-width=".25"/>
<path d="M246.4 119.4h.1M246.4 119.4v15.3" fill="none" stroke="#800040" stroke-width=".25"/>
<circle cx="246.4" cy="119.4" r=".49" fill="#f0f"/>
<circle cx="246.4" cy="119.4" r=".49" fill="none" stroke="#f0f" stroke-width=".25"/>
<path d="M177.8 119.4h.1M177.8 119.4h22.9M238.8 119.4h.1M238.8 119.4h7.6M198.2 129.6h.1M198.2 129.6h2.5M238.8 129.6h.1M238.8 129.6h20.3M246.4 144.8h.1M246.4 142.3v2.5" fill="none" stroke="#800040" stroke-width=".25"/>
<circle cx="177.8" cy="119.4" r=".49" fill="#f0f"/>
<circle cx="177.8" cy="119.4" r=".49" fill="none" stroke="#f0f" stroke-width=".25"/>
<g fill="none" stroke="#800040" stroke-width=".25">
<path d="M271.8 61h.1M271.8 61v25.4h-137.1M134.7 86.4h.1M134.7 86.4v45.7M246.4 106.7h.1M246.4 106.7v12.7M246.4 106.7h12.7M259.1 106.7h.1M259.1 106.7v5.1M134.7 132.1h.1M134.7 132.1h12.7M259.1 124.5h.1"/>
<path d="M259.1 129.6h.1M259.1 124.5v35.6h-20.3M259.1 129.6h5.1M238.8 160.1h.1"/>
</g>
<circle cx="259.1" cy="129.6" r=".49" fill="#f0f"/>
<circle cx="259.1" cy="129.6" r=".49" fill="none" stroke="#f0f" stroke-width=".25"/>
<g fill="none" stroke="#800040" stroke-width=".25">
<path d="M180.4 15.3h.1M180.4 15.3v2.5M180.4 30.5h.1M180.4 33.1h.1M180.4 30.5v2.6M180.4 33.1h15.2M180.4 48.3h.1M180.4 48.3v2.5M213.4 149.9h.1M213.4 149.9v5.1M213.4 165.1h.1M213.4 165.1v20.4h-2.5"/>
<path d="M160.1 185.5h.1M160.1 185.5h5M160.1 185.5v7.6M180.4 185.5h.1M180.4 185.5h17.8M210.9 185.5h.1"/>
</g>
<circle cx="195.6" cy="33" r=".49" fill="#f0f"/>
<circle cx="195.6" cy="33" r=".49" fill="none" stroke="#f0f" stroke-width=".25"/>
<circle cx="180.4" cy="33" r=".49" fill="#f0f"/>
<circle cx="180.4" cy="33" r=".49" fill="none" stroke="#f0f" stroke-width=".25"/>
<path d="M180.4 33.1h.1M180.4 33.1v2.5M195.6 33.1h.1M195.6 33.1v17.7M177.8 99.1h.1M177.8 99.1h5.1" fill="none" stroke="#800040" stroke-width=".25"/>
<circle cx="177.8" cy="99.1" r=".49" fill="#f0f"/>
<circle cx="177.8" cy="99.1" r=".49" fill="none" stroke="#f0f" stroke-width=".25"/>
<path d="M177.8 99.1v2.5M195.6 99.1h.1M195.6 99.1h2.6v30.5M177.8 101.6h.1M198.2 129.6h.1" fill="none" stroke="#800040" stroke-width=".25"/>
<circle cx="198.1" cy="99.1" r=".49" fill="#f0f"/>
<circle cx="198.1" cy="99.1" r=".49" fill="none" stroke="#f0f" stroke-width=".25"/>
<path d="M109.3 61h17.7M127 61h.1M198.2 99.1h.1M198.2 99.1h2.5M213.4 99.1h.1M213.4 99.1h2.5M215.9 99.1h.1M215.9 99.1v5.1" fill="none" stroke="#800040" stroke-width=".25"/>
<circle cx="28" cy="68.6" r=".49" fill="#f0f"/>
<circle cx="28" cy="68.6" r=".49" fill="none" stroke="#f0f" stroke-width=".25"/>
<circle cx="96.5" cy="50.8" r=".49" fill="#f0f"/>
<circle cx="96.5" cy="50.8" r=".49" fill="none" stroke="#f0f" stroke-width=".25"/>
<circle cx="96.5" cy="99.1" r=".49" fill="#f0f"/>
<circle cx="96.5" cy="99.1" r=".49" fill="none" stroke="#f0f" stroke-width=".25"/>
<circle cx="96.5" cy="147.3" r=".49" fill="#f0f"/>
<circle cx="96.5" cy="147.3" r=".49" fill="none" stroke="#f0f" stroke-width=".25"/>
<circle cx="28" cy="50.8" r=".49" fill="#f0f"/>
<circle cx="28" cy="50.8" r=".49" fill="none" stroke="#f0f" stroke-width=".25"/>
<circle cx="109.2" cy="109.2" r=".49" fill="#f0f"/>
<circle cx="109.2" cy="109.2" r=".49" fill="none" stroke="#f0f" stroke-width=".25"/>
<circle cx="109.2" cy="61" r=".49" fill="#f0f"/>
<circle cx="109.2" cy="61" r=".49" fill="none" stroke="#f0f" stroke-width=".25"/>
<circle cx="162.6" cy="61" r=".49" fill="#f0f"/>
<circle cx="162.6" cy="61" r=".49" fill="none" stroke="#f0f" stroke-width=".25"/>
<circle cx="63.5" cy="73.7" r=".49" fill="#f0f"/>
<circle cx="63.5" cy="73.7" r=".49" fill="none" stroke="#f0f" stroke-width=".25"/>
<circle cx="63.5" cy="121.9" r=".49" fill="#f0f"/>
<circle cx="63.5" cy="121.9" r=".49" fill="none" stroke="#f0f" stroke-width=".25"/>
<circle cx="63.5" cy="170.2" r=".49" fill="#f0f"/>
<circle cx="63.5" cy="170.2" r=".49" fill="none" stroke="#f0f" stroke-width=".25"/>
<circle cx="243.9" cy="50.8" r=".49" fill="#f0f"/>
<circle cx="243.9" cy="50.8" r=".49" fill="none" stroke="#f0f" stroke-width=".25"/>
<circle cx="243.9" cy="43.2" r=".49" fill="#f0f"/>
<circle cx="243.9" cy="43.2" r=".49" fill="none" stroke="#f0f" stroke-width=".25"/>
<circle cx="259.1" cy="61" r=".49" fill="#f0f"/>
<circle cx="259.1" cy="61" r=".49" fill="none" stroke="#f0f" stroke-width=".25"/>
<circle cx="271.8" cy="61" r=".49" fill="#f0f"/>
<circle cx="271.8" cy="61" r=".49" fill="none" stroke="#f0f" stroke-width=".25"/>
<circle cx="246.4" cy="106.7" r=".49" fill="#f0f"/>
<circle cx="246.4" cy="106.7" r=".49" fill="none" stroke="#f0f" stroke-width=".25"/>
<circle cx="246.4" cy="119.4" r=".49" fill="#f0f"/>
<circle cx="246.4" cy="119.4" r=".49" fill="none" stroke="#f0f" stroke-width=".25"/>
<circle cx="177.8" cy="119.4" r=".49" fill="#f0f"/>
<circle cx="177.8" cy="119.4" r=".49" fill="none" stroke="#f0f" stroke-width=".25"/>
<circle cx="259.1" cy="129.6" r=".49" fill="#f0f"/>
<circle cx="259.1" cy="129.6" r=".49" fill="none" stroke="#f0f" stroke-width=".25"/>
<circle cx="195.6" cy="33" r=".49" fill="#f0f"/>
<circle cx="195.6" cy="33" r=".49" fill="none" stroke="#f0f" stroke-width=".25"/>
<circle cx="180.4" cy="33" r=".49" fill="#f0f"/>
<circle cx="180.4" cy="33" r=".49" fill="none" stroke="#f0f" stroke-width=".25"/>
<circle cx="177.8" cy="99.1" r=".49" fill="#f0f"/>
<circle cx="177.8" cy="99.1" r=".49" fill="none" stroke="#f0f" stroke-width=".25"/>
<circle cx="198.1" cy="99.1" r=".49" fill="#f0f"/>
<circle cx="198.1" cy="99.1" r=".49" fill="none" stroke="#f0f" stroke-width=".25"/>
<text font-size="5.1" x="7.7" y="11.9">过流保护</text>
<g font-size="3.3" fill="#00f">
<text x="7.7" y="17.9">保护阈值10A</text>
<text x="10.2" y="56">2.84V</text>
<text x="188" y="188.1">RED</text>
<text x="175.3" y="193.2">过流指示灯</text>
</g>
<text font-size="3.3" x="114.3" y="66.2">过流保护触发时间：</text>
<g font-size="2.5">
<text x="137.2" y="157.1">R145阻值</text>
<text x="155" y="157.1">单次保护时间</text>
</g>
<g font-size="2.3">
<text x="177.1" y="11.5">3V3_IN</text>
<text x="24.7" y="26.8">3V3_IN</text>
<text x="93.3" y="29.3">3V3_IN</text>
<text x="182.9" y="27.5">R0603</text>
<text x="236.3" y="32.6">R0603</text>
<text x="159.3" y="36.9">3V3_IN</text>
<text x="240.6" y="36.9">3V3_IN</text>
<text x="6.1" y="44.5">2V84_IN</text>
<text x="18.6" y="42.8">R0603</text>
<text x="22.1" y="45.3">1%</text>
<text x="182.9" y="45.3">R0603</text>
<text x="50.3" y="50.3">1</text>
<text x="78" y="50.3">5</text>
<text x="165.1" y="52.9">R0603</text>
<text x="205.3" y="50.3">1</text>
<text x="233" y="50.3">5</text>
<text x="50.3" y="55.4">2</text>
<text x="129.6" y="58">R0603</text>
<text x="177.8" y="55.5">GND2</text>
<text x="205.3" y="55.4">2</text>
<text x="261.7" y="55.5">R0603</text>
<text x="20.4" y="65.6">R0603</text>
<text x="20.4" y="63.1">1%</text>
<text x="50.3" y="60.5">3</text>
<text x="78" y="60.5">4</text>
<text x="205.3" y="60.5">3</text>
<text x="233" y="60.5">4</text>
<text x="246.4" y="68.2">C0603</text>
<text x="246.4" y="70.7">50V</text>
<text x="43.2" y="75.8">R0603</text>
<text x="99.1" y="73.2">50V</text>
<text x="99.1" y="75.8">C0603</text>
<text x="165.1" y="73.2">6.3V</text>
<text x="165.1" y="75.8">C0603</text>
<text x="25.4" y="78.3">GND2</text>
<text x="66.1" y="83.4">C0603</text>
<text x="94" y="83.4">GND2</text>
<text x="160.1" y="83.4">GND2</text>
<text x="177.8" y="83.4">GND2</text>
<text x="241.3" y="78.3">GND2</text>
<text x="66.1" y="85.9">50V</text>
<text x="31.5" y="90.3">2V84_IN</text>
<text x="61" y="93.6">GND2</text>
<text x="93.3" y="90.3">3V3_IN</text>
<text x="174.5" y="92.8">3V3_IN</text>
<text x="243.1" y="92.8">3V3_IN</text>
<text x="50.3" y="98.6">1</text>
<text x="78" y="98.6">5</text>
<text x="185.5" y="96.1">R0603</text>
<text x="203.2" y="96.1">R0603</text>
<text x="50.3" y="103.6">2</text>
<text x="50.3" y="108.7">3</text>
<text x="78" y="108.7">4</text>
<text x="180.4" y="111.3">R0603</text>
<text x="213.4" y="108.8">GND2</text>
<text x="205.3" y="118.9">1</text>
<text x="233" y="118.9">5</text>
<text x="43.2" y="124">R0603</text>
<text x="99.1" y="121.5">50V</text>
<text x="99.1" y="124">C0603</text>
<text x="159.5" y="122.7" transform="rotate(-90 159.5 122.7)">3</text>
<text x="205.3" y="124">2</text>
<text x="261.7" y="121.5">R0603</text>
<text x="33.1" y="131.7">GND2</text>
<text x="66.1" y="131.7">C0603</text>
<text x="94" y="131.7">GND2</text>
<text x="146.9" y="131.6">1</text>
<text x="205.3" y="129">3</text>
<text x="233" y="129">4</text>
<text x="66.1" y="134.2">50V</text>
<text x="180.4" y="136.7">C0603</text>
<text x="31.5" y="138.5">2V84_IN</text>
<text x="61" y="141.8">GND2</text>
<text x="93.3" y="138.5">3V3_IN</text>
<text x="159.6" y="141" transform="rotate(-90 159.6 141)">2</text>
<text x="180.4" y="139.3">50V</text>
<text x="249" y="139.3">C0603</text>
<text x="249" y="141.8">50V</text>
<text x="50.3" y="146.8">1</text>
<text x="78" y="146.8">5</text>
<text x="157.5" y="149.4">GND2</text>
<text x="175.3" y="149.4">GND2</text>
<text x="190.5" y="149.4">GND2</text>
<text x="210.1" y="146.1">3V3_IN</text>
<text x="243.9" y="149.4">GND2</text>
<text x="50.3" y="151.9">2</text>
<text x="212.9" y="155.7" transform="rotate(-90 212.9 155.7)">2</text>
<text x="50.3" y="157">3</text>
<text x="78" y="157">4</text>
<text x="139.7" y="161.7">1M</text>
<text x="157.5" y="161.7">约0.7秒</text>
<text x="220.3" y="159.5">1</text>
<text x="243.9" y="159.6">R0603</text>
<text x="139.7" y="166.8">2M</text>
<text x="157.5" y="166.8">约1.4秒</text>
<text x="212.9" y="165.7" transform="rotate(-90 212.9 165.7)">3</text>
<text x="43.2" y="172.3">R0603</text>
<text x="99.1" y="169.8">50V</text>
<text x="99.1" y="172.3">C0603</text>
<text x="139.7" y="171.8">3M</text>
<text x="157.5" y="171.8">约2.8秒</text>
<text x="33.1" y="179.9">GND2</text>
<text x="66.1" y="179.9">C0603</text>
<text x="94" y="179.9">GND2</text>
<text x="241.1" y="176.4">东莞野火电子技术有限公司</text>
<text x="241.1" y="178.9">https://yehuosm.tmall.com</text>
<text x="66.1" y="182.5">50V</text>
<text x="224.3" y="184.7">Title</text>
<text x="61" y="190.1">GND2</text>
<text x="228.6" y="187.8">野火_无刷直流电机驱动模块_原理图</text>
<text x="157.5" y="197.7">GND2</text>
<text x="200.7" y="194.9">R0603</text>
<text x="223.8" y="192.1">Size</text>
<text x="225.8" y="194.9">A4</text>
<text x="231.7" y="192.1">Document Number</text>
<text x="241.1" y="195.2">过流保护</text>
<text x="280.5" y="192.1">Rev</text>
<text x="281" y="195.4">V1.0</text>
<text x="223.6" y="199.7">Date:</text>
<text x="230.7" y="199.7">Saturday, May 21, 2022</text>
<text x="264.2" y="199.7">Sheet</text>
<text x="271.8" y="199.7">11</text>
<text x="276.6" y="199.7">of</text>
<text x="281.2" y="199.7">11</text>
</g>
<g font-size="2.3" fill="#000080">
<text x="182.9" y="22.4">R142</text>
<text x="182.9" y="25">10K</text>
<text x="213.4" y="32.6">R144</text>
<text x="228.6" y="32.6">100K</text>
<text x="19.3" y="40.2">7.5K</text>
<text x="21.1" y="37.7">R86</text>
<text x="182.9" y="40.2">R143</text>
<text x="53.4" y="47.8">U19</text>
<text x="165.1" y="47.8">R134</text>
<text x="182.9" y="42.8">10K</text>
<text x="210.1" y="46.8">U33</text>
<text x="129.6" y="52.9">R133</text>
<text x="165.1" y="50.4">200K</text>
<text x="261.7" y="50.4">R135</text>
<text x="261.7" y="52.9">1K</text>
<text x="20.4" y="58">R87</text>
<text x="129.6" y="55.5">2.2K</text>
<text x="20.4" y="60.5">47K</text>
<text x="246.4" y="63.1">C98</text>
<text x="246.4" y="65.6">0.1uF</text>
<text x="55.4" y="66.6">LMV331SE-7</text>
<text x="97.8" y="68.2">C62</text>
<text x="99.1" y="70.7">0.1uF</text>
<text x="163.9" y="68.2">C33</text>
<text x="165.1" y="70.7">10uF</text>
<text x="210.4" y="66.6">LMV331SE-7</text>
<text x="43.2" y="73.2">R130</text>
<text x="58.5" y="73.2">100R</text>
<text x="66.1" y="78.3">C95</text>
<text x="66.1" y="80.9">0.1uF</text>
<text x="185.5" y="91">R146</text>
<text x="185.5" y="93.6">10K</text>
<text x="203.2" y="91">R147</text>
<text x="203.2" y="93.6">10K</text>
<text x="53.4" y="96.1">U20</text>
<text x="180.4" y="106.3">R145</text>
<text x="180.4" y="108.8">2M</text>
<text x="55.4" y="114.9">LMV331SE-7</text>
<text x="97.8" y="116.4">C63</text>
<text x="99.1" y="119">0.1uF</text>
<text x="210.1" y="115.4">U34</text>
<text x="261.7" y="116.4">R138</text>
<text x="261.7" y="119">1K</text>
<text x="43.2" y="121.5">R131</text>
<text x="58.5" y="121.5">100R</text>
<text x="66.1" y="126.6">C96</text>
<text x="66.1" y="129.1">0.1uF</text>
<text x="180.4" y="131.7">C99</text>
<text x="142.3" y="136.7">Q8</text>
<text x="180.4" y="134.2">1uF</text>
<text x="210.4" y="135.2">LMV331SE-7</text>
<text x="249" y="134.2">C100</text>
<text x="249" y="136.7">0.1uF</text>
<text x="142.3" y="139.3">2SK3018</text>
<text x="53.4" y="144.4">U21</text>
<text x="207.8" y="159.6">Q7</text>
<text x="223.6" y="159.6">R139</text>
<text x="238.8" y="159.6">1K</text>
<text x="55.4" y="163.2">LMV331SE-7</text>
<text x="97.8" y="164.7">C64</text>
<text x="99.1" y="167.2">0.1uF</text>
<text x="205.3" y="162.1">SS8550</text>
<text x="43.2" y="169.8">R132</text>
<text x="58.5" y="169.8">100R</text>
<text x="66.1" y="174.8">C97</text>
<text x="66.1" y="177.4">0.1uF</text>
<text x="167.7" y="181.2">LED3</text>
<text x="200.7" y="181.2">R59</text>
<text x="200.7" y="191.6">470R</text>
</g>
<g font-size="2.3" fill="#f00">
<text x="70.4" y="74.3">Motor_IU_ADC</text>
<text x="88.2" y="74.3">[4,8]</text>
<text x="70.4" y="122.5">Motor_IV_ADC</text>
<text x="87.9" y="122.5">[4,9]</text>
<text x="267" y="130.6">Motor_SD_B</text>
<text x="282" y="130.6">[5]</text>
<text x="70.4" y="170.8">Motor_IW_ADC</text>
<text x="88.7" y="170.8">[4,10]</text>
</g>
<g font-size="2" fill="#004080">
<text x="54.7" y="51.8">IN+</text>
<text x="70.1" y="51.8">VCC</text>
<text x="209.6" y="51.8">IN+</text>
<text x="225.1" y="51.8">VCC</text>
<text x="54.7" y="56.9">VEE</text>
<text x="209.6" y="56.9">VEE</text>
<text x="54.7" y="62">IN-</text>
<text x="70.1" y="62">OUT</text>
<text x="209.6" y="62">IN-</text>
<text x="225.1" y="62">OUT</text>
<text x="54.7" y="100.1">IN+</text>
<text x="70.1" y="100.1">VCC</text>
<text x="54.7" y="105.2">VEE</text>
<text x="54.7" y="110.2">IN-</text>
<text x="70.1" y="110.2">OUT</text>
<text x="209.6" y="120.4">IN+</text>
<text x="209.6" y="125.5">VEE</text>
<text x="225.1" y="120.4">VCC</text>
<text x="209.6" y="130.6">IN-</text>
<text x="225.1" y="130.6">OUT</text>
<text x="54.7" y="148.3">IN+</text>
<text x="70.1" y="148.3">VCC</text>
<text x="54.7" y="153.4">VEE</text>
<text x="54.7" y="158.5">IN-</text>
<text x="70.1" y="158.5">OUT</text>
</g>
<g font-size="2">
<text x="114.3" y="70.2">与控制信号的占空比有关</text>
<text x="114.3" y="72.2">控制信号的占空比越大，</text>
<text x="114.3" y="74.3">电流越大，触发时间越短</text>
<text x="114.3" y="77.8">占空比：10%</text>
<text x="130.3" y="77.8">~</text>
<text x="134" y="77.8">90%</text>
<text x="114.3" y="79.8">时间</text>
<text x="121.7" y="79.8">：约170ms ~ 17mS</text>
</g>
</svg>
